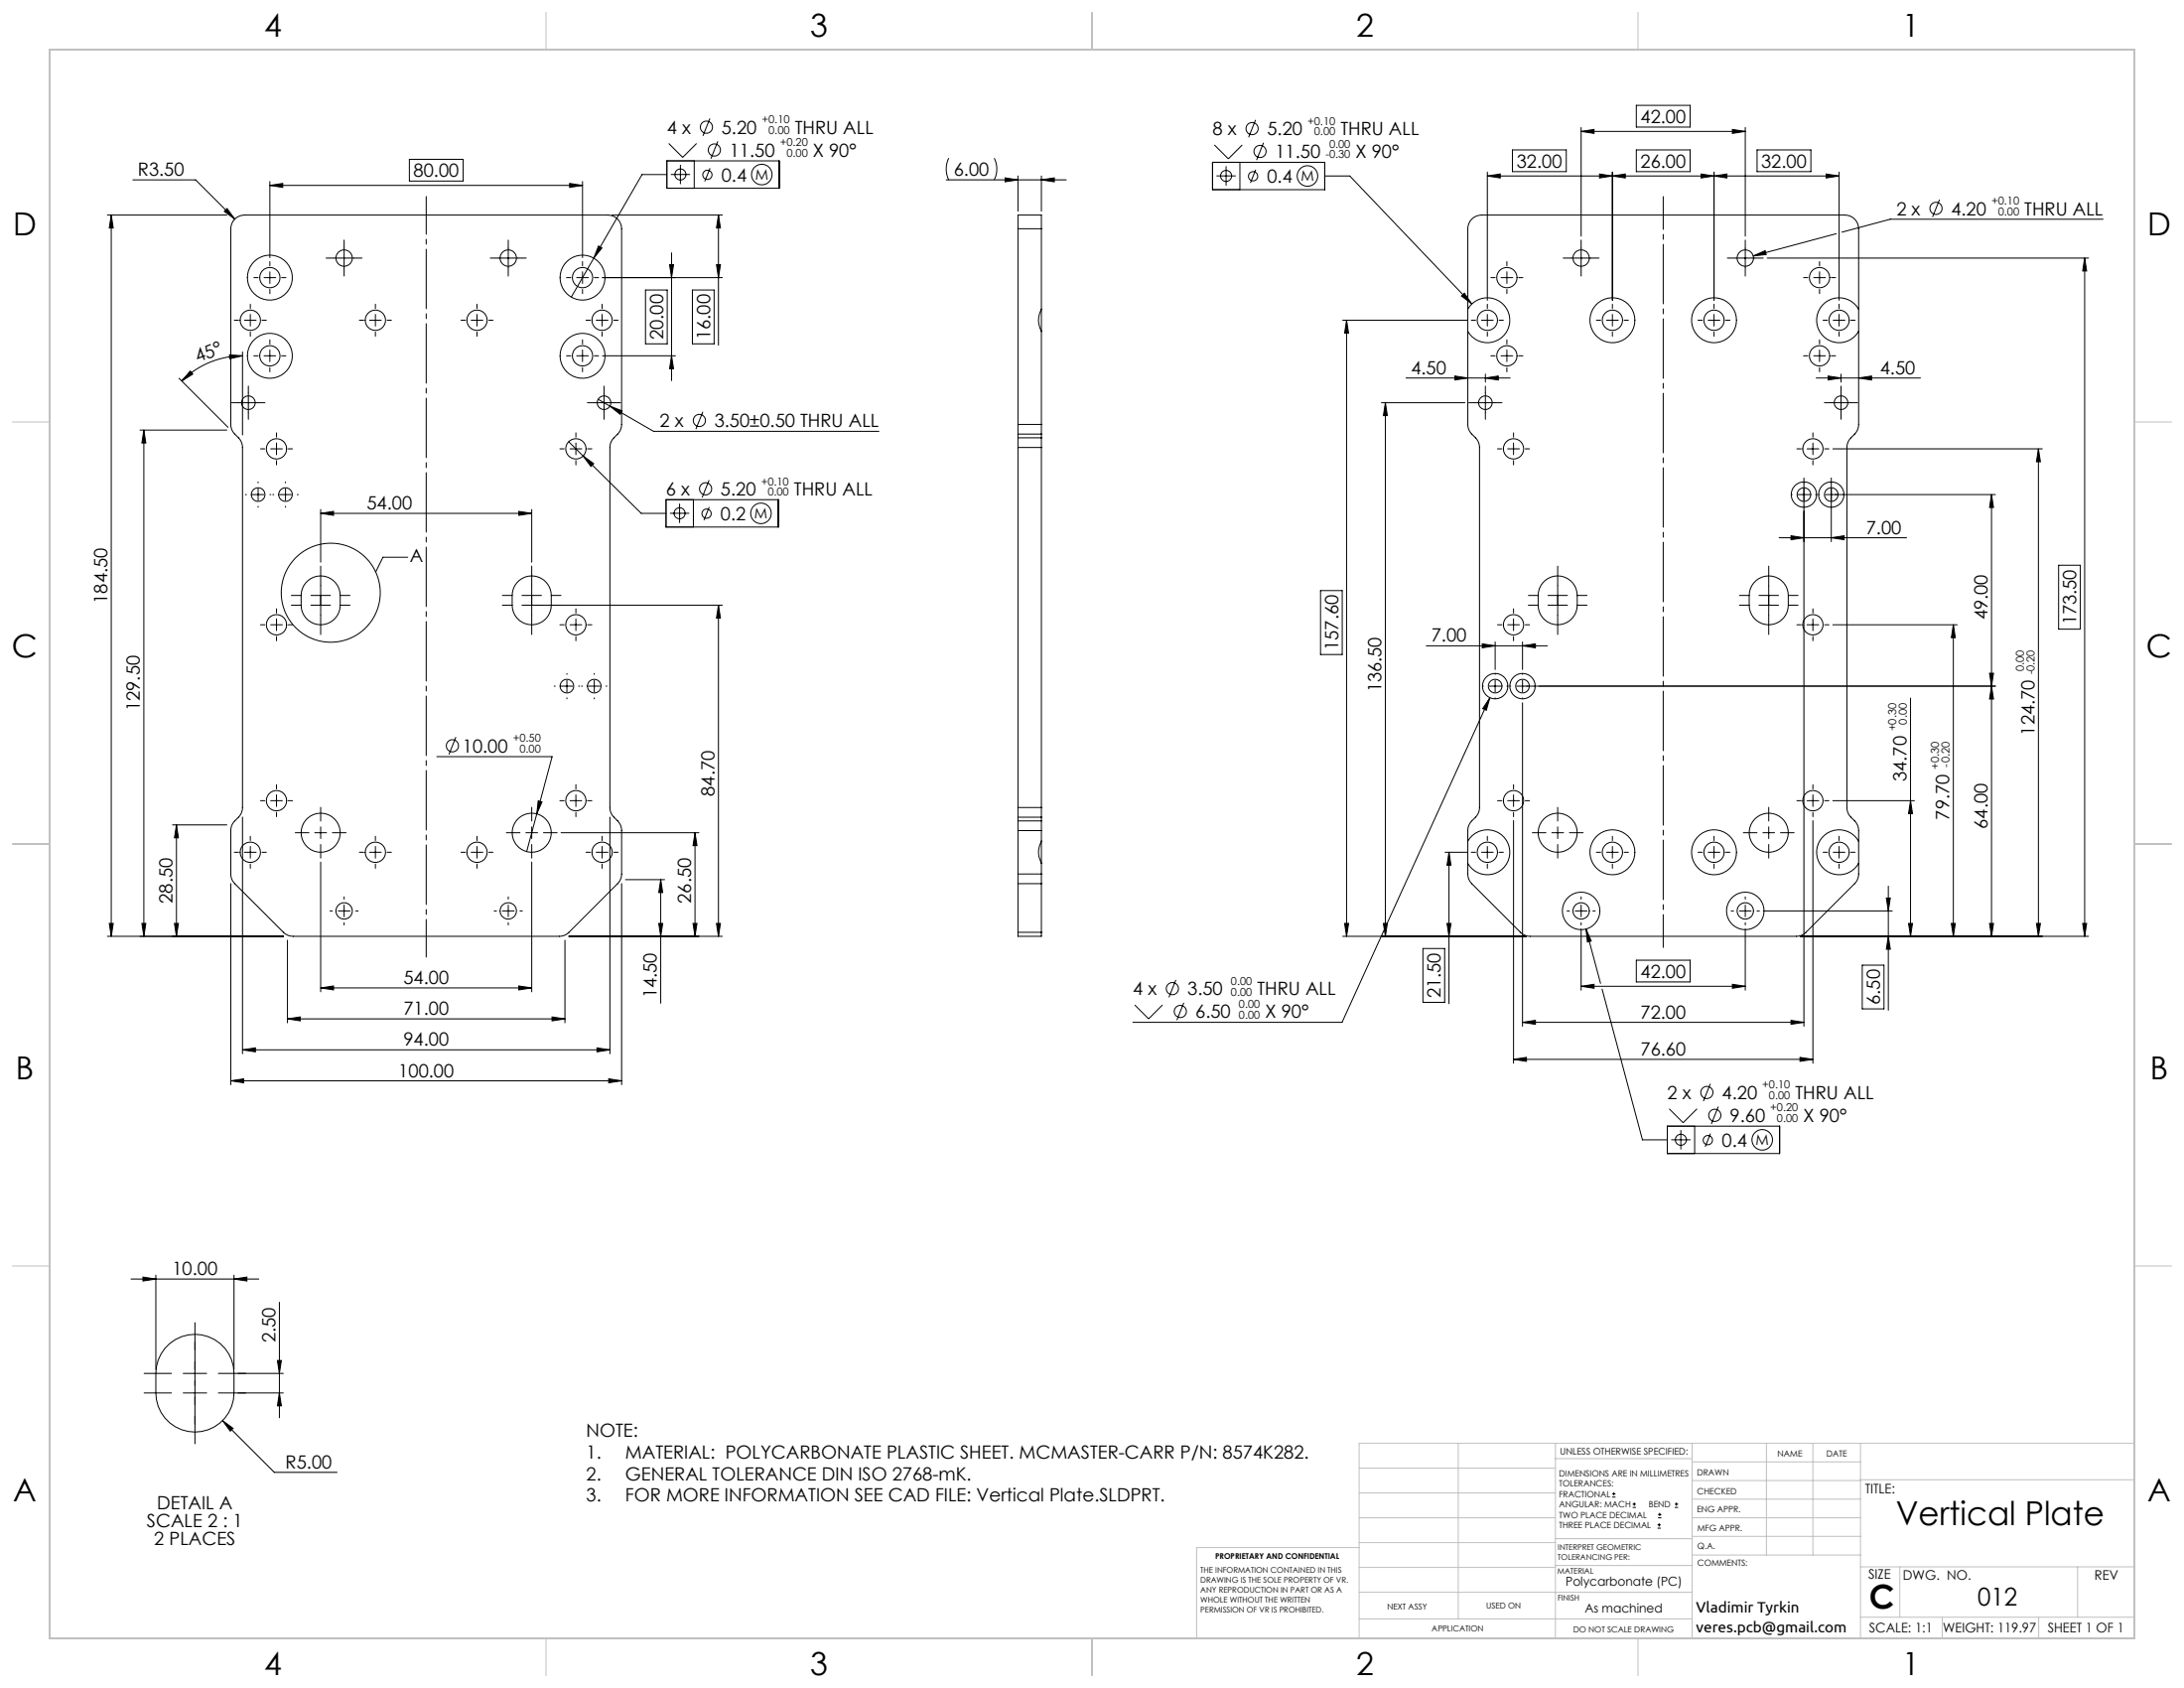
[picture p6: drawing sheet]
<svg xmlns="http://www.w3.org/2000/svg" width="559mm" height="432mm" viewBox="0 0 559 432" stroke-linecap="round" stroke-linejoin="round" font-family="sans-serif">
<g fill="none" stroke="#000" stroke-width=".25">
<path d="M171.1 36.7l3.6 3.6 3.5-3.6M181.6 30.3l-1.7 4.5M183.7 36.1l-1.8 4.5M310.7 37.1l3.6 3.5 3.5-3.5M321.3 30.7l-1.8 4.4M323.3 36.5l-1.8 4.5M387 38.4h13.7v5.5h-13.7zM404.6 33.6l3.3-.5v1zM404.6 32.6v27.8M404.6 33.6h42M418.7 27h13.7v5.5h-13.7zM418.7 38.4h13.7v5.5h-13.7z"/>
<path d="M443.2 33.1l3.4 .5-3.4 .5zM446.6 32.6v27.8M449.6 38.4h13.7v5.5h-13.7zM27.5 55h30.5M28.5 55l.5 3.3h-1zM28.5 55v184.5M34 46h16l10.1 10M58.1 53.3l2 2.7-2.7-1.9zM60.1 56a3.5 3.5 0 0 1 2.4-1h93a3.5 3.5 0 0 1 3.5 3.5v50.1a3.5 3.5 0 0 1-1 2.4l-.9 1a3.5 3.5 0 0 0-1.1 2.5v92.1a3.5 3.5 0 0 0 1.1 2.4l.9 1a3.5 3.5 0 0 1 1 2.5v11.1a3.5 3.5 0 0 1-1 2.4l-12.4 12.5a3.5 3.5 0 0 1-2.5 1h-68.1a3.5 3.5 0 0 1-2.5-1l-12.4-12.5a3.5 3.5 0 0 1-1.1-2.4v-11.1a3.5 3.5 0 0 1 1.1-2.5l.9-1a3.5 3.5 0 0 0 1-2.4v-92.1a3.5 3.5 0 0 0-1-2.5l-.9-1a3.5 3.5 0 0 1-1.1-2.4v-50.1a3.5 3.5 0 0 1 1.1-2.5zM69 47.4l3.3-.5v1zM69 46.4v19.5M69 47.4h80"/>
<path d="M104.7 40.8h13.8v5.5h-13.8zM145.7 46.9l3.3 .5-3.3 .5zM149 46.4v19.5M156.5 55h28.3M170.6 44.7h-6.3l-12.4 21.3M170.6 41.2h28.7v7h-28.7zM171.6 44.6h5M174.1 42.2v4.9M177.6 41.2v7M181.7 43l-1.4 3.4M183.8 55l.5 3.3h-1zM183.8 55v33.3"/>
<path d="M242.1 46h30.7M242.8 40.5a6.2 6.2 0 0 0 0 5.5M254.4 40.5a6.2 6.2 0 0 1 0 5.5M257.2 45.5l3.3 .5-3.3 .5zM260.5 45v9M260.5 58.5v-3.5h6v3.5M260.5 58.5v50.1M260.5 58.5h6M266.5 45v9M266.5 58.5v20.6M266.5 46l3.3-.5v1zM310.2 41.5h28.8v7h-28.8z"/>
<path d="M311.2 45h5M313.7 42.5v5M317.2 41.5v7M321.3 43.4l-1.4 3.4M339 45h6.4l31.2 32.8M380.6 45l3.3-.5v1zM380.6 45h90M380.6 44v32.8M409.3 44.5l3.3 .5-3.3 .5zM412.6 45l3.3-.5v1zM412.6 44v32.8M435.3 44.5l3.3 .5-3.3 .5z"/>
<path d="M438.6 45l3.3-.5v1zM438.6 44v32.8M467.3 44.5l3.3 .5-3.3 .5zM469.8 59.8l-21.2 5.7M470.6 44v32.8M496.2 51.1l-1.7 4.4M538.1 56.1h-54.5l-12.3 3.3M67.5 71h3M69 69.5v3M85.5 66h5M88 63.5v5M127.5 66h5"/>
<path d="M130 63.5v5M147.5 71h3M149 69.5v3M151.9 66l-5.7 10M153.1 62.9l.9 .5-2.1 2.6zM165.2 74.2h5.5v13.8h-5.5zM171.3 67.7h1l-.5 3.3zM171.8 64.7v32.7M177.2 74.2h5.5v13.8h-5.5zM183.3 67.7h1l-.5 3.3zM184.8 71h-30.7M266.5 79.1a5.8 5.8 0 0 0 0 5.7"/>
<path d="M266.5 79.1v5.7M373.9 75.7l.8-.7 1.9 2.8zM375.6 79.1a5.8 5.8 0 0 1 8.6-1.6 5.8 5.8 0 0 1 0 8.8 5.8 5.8 0 0 1-8.6-1.5M375.6 79.1v-20.6a3.5 3.5 0 0 1 3.5-3.5h93a3.5 3.5 0 0 1 3.5 3.5v20.6M375.6 79.1v5.7M384.1 71h3M385.6 69.5v3M402.1 66h5M404.6 63.5v5M444.1 66h5M446.6 63.5v5M448.6 65.5l3-1.4 .3 1z"/>
<path d="M452.2 66h82.2M464.1 71h3M465.6 69.5v3M475.6 79.1a5.8 5.8 0 0 0-8.7-1.6 5.8 5.8 0 0 0 0 8.8 5.8 5.8 0 0 0 8.7-1.5M475.6 79.1v5.7M533.4 66v173.5M533.4 66l.5 3.3h-1zM45.8 96.8l12.5 12.5M48.7 94.9l.6 .8-2.8 1.8zM58.7 90.8l3.3 .2-3.2 .8zM62 91a22 22 0 0 0-15.5 6.5M62 90v21.3"/>
<path d="M62.5 81.9h3M64 80.4v3M67.5 91h3M69 89.5v3M94.5 81.9h3M96 80.4v3M120.5 81.9h3M122 80.4v3M147.5 91h3M149 89.5v3M152.5 81.9h3M154 80.4v3"/>
<path d="M154.1 91h18.7M171.8 91l.5 3.3h-1zM266.5 84.8v23.8M343.5 81.9h32M344.5 81.9v157.6M344.5 81.9l.5 3.3h-1zM359.7 96.7h26.7M372.3 96.2l3.3 .5-3.3 .5zM375.6 84.8v23.8a3.5 3.5 0 0 0 1 2.4l.9 1a3.5 3.5 0 0 1 1.1 2.5v92.1a3.5 3.5 0 0 1-1.1 2.4l-.9 1a3.5 3.5 0 0 0-1 2.5v2.7M379.1 81.9h3M380.1 95.7v2.1M380.1 96.7l3.3-.5v1z"/>
<path d="M380.6 80.4v3M384.1 91h3M385.6 89.5v3M411.1 81.9h3M412.6 80.4v3M437.1 81.9h3M438.6 80.4v3M464.1 91h3M464.7 96.7h26.7M465.6 89.5v3M467.8 96.2l3.3 .5-3.3 .5zM469.1 81.9h3"/>
<path d="M470.6 80.4v3M471.1 95.7v2.1M475.6 84.8v23.8a3.5 3.5 0 0 1-1.1 2.4l-.9 1a3.5 3.5 0 0 0-1 2.5v92.1a3.5 3.5 0 0 0 1 2.4l.9 1a3.5 3.5 0 0 1 1.1 2.5v2.7M475.6 96.7l3.3-.5v1zM35.8 110h22.2M36.8 110v129.5M36.8 110l.5 3.3h-1zM61 103h5M63.5 100.5v5M69.2 114.8h3M70.7 113.3v3M145.5 113l3.7 3.6"/>
<path d="M145.8 114.8h3M147.3 113.3v3M149.2 116.6l2.7 2-.7 .7zM149.2 116.6l14.9 14.7h6.3M152 103h5M153 102.1l14.2 8.2h57.7M154.5 100.5v5M156.1 103.9l3.1 1.2-.5 .9zM179.8 105.3l-1.7 4.5M260.5 108.6v2.4M260.5 112v2.5M260.5 111v1"/>
<path d="M260.5 114.5v92.1M260.5 111h6M260.5 108.6h6M260.5 112h6M260.5 114.5h6M266.5 108.6v2.4M266.5 112v2.5M266.5 111v1M266.5 114.5v92.1M353.5 103h21.3M354.5 103v136.5M354.5 103l.5 3.3h-1z"/>
<path d="M377.6 103h5M380.1 100.5v5M385.8 114.8h3M387.3 113.3v3M462.4 114.8h3M463.9 113.3v3M468.6 103h5M469 114.8h53.6M471.1 100.5v5M521.6 114.8v124.7M521.6 114.8l.5 3.3h-1.1zM64.5 126.5h3"/>
<path d="M66 125v3M71.5 126.5h3M73 125v3M82 131.3l3.3-.5v1zM82 131.3h54M82 130.3v13.5M132.7 130.8l3.3 .5-3.3 .5zM136 130.3v13.5M170.4 127.8h28.7v7h-28.7zM171.4 131.3h5M173.9 128.8v5M177.4 127.8v7"/>
<path d="M181.4 122.8l-1.8 4.5M181.5 129.7l-1.4 3.4M455.2 137.6h32.6M458.3 137.1l3.3 .5-3.3 .5zM460.1 126.5h3M461.6 122.3v140.2M468.6 137.6l3.3-.5v1zM468.6 122.3v16.3M509.6 126.5l.5 3.3h-1.1zM509.6 126.5v113M510.6 126.5h-43.5M69.2 159.8h3"/>
<path d="M70.7 158.3v3M78.2 149.1a5 5 0 0 1 5.6-1.5 5 5 0 0 1 3.2 4.7 7.3 7.3 0 0 1-1.1 5.7 5 5 0 0 1-5.6 1.5 5 5 0 0 1-3.3-4.7 7.3 7.3 0 0 1 1.2-5.7zM79.5 154.8h5M82 152.3v5M104.3 142.5h-6.3l-1.9 3.8M132.2 149.1a5 5 0 0 1 5.6-1.5 5 5 0 0 1 3.2 4.7 7.3 7.3 0 0 1-1.1 5.7 5 5 0 0 1-5.6 1.5 5 5 0 0 1-3.3-4.7 7.3 7.3 0 0 1 1.2-5.7zM133.5 154.8h51.3M136 152.3v5M145.8 159.8h3M147.3 158.3v3M183.8 154.8v84.7M183.8 154.8l.5 3.3h-1z"/>
<path d="M337.9 151.1h5.5v16.3h-5.5zM385.8 159.8h3M387.3 158.3v3M394.7 149.1a5 5 0 0 1 5.6-1.5 5 5 0 0 1 3.3 4.7 7.3 7.3 0 0 1-1.2 5.7 5 5 0 0 1-5.6 1.5 5 5 0 0 1-3.2-4.7 7.3 7.3 0 0 1 1.1-5.7zM396.1 152.3h5M398.6 149.8v5M448.7 149.1a5 5 0 0 1 5.6-1.5 5 5 0 0 1 3.3 4.7 7.3 7.3 0 0 1-1.2 5.7 5 5 0 0 1-5.6 1.5 5 5 0 0 1-3.2-4.7 7.3 7.3 0 0 1 1.1-5.7zM450.1 152.3h5M452.6 149.8v5M462.4 159.8h3M463.9 158.3v3M469 159.8h31.8"/>
<path d="M499.8 159.8l.5 3.3h-1zM499.8 159.8v79.7M526.7 144.6h5.6v16.3h-5.6zM143.5 175.5h3M145 174v3M150.5 175.5h3M152 174v3M364.9 165.2h31M379.3 164.7l3.3 .5-3.3 .5zM381.1 175.5h3M381.2 178.5l-.9 3.2-.9-.4zM381.2 178.5l-37.8 83h-53.6"/>
<path d="M382.6 164.2v7.1M382.6 174v3M389.6 174v3M389.6 179.8v82.7M389.6 165.2l3.3-.5v1zM389.6 164.2v7.1M488.8 178.6v60.9M509 172.2h1.1l-.5 3.3zM509.6 175.5l.5 3.3h-1.1zM510.6 175.5h-122.5M111.8 193.6h29.5l-6.5 24.2M116.6 188.6l-1.7 4.4"/>
<path d="M44.1 211h13.9M45.1 211v28.5M45.1 211l.6 3.3h-1.1zM62 209v60.6M62.5 218h3M64 216.5v3M69.2 204.8h3M70.7 203.3v3M80.5 213h3M82 211.5v3M94.5 218h3M96 216.5v3"/>
<path d="M120.5 218h3M122 216.5v3M134.5 213h3M136 211.5v3M137.7 204.9l1 .2-1.4 3.1zM143.5 213h35.3M145.8 204.8h3M147.3 203.3v3M152.5 218h3M154 216.5v3M156 209v60.6M177.8 213l.5 3.3h-1z"/>
<path d="M177.8 213v26.5M260.5 210v2.5M260.5 206.6v2.4M260.5 209v1M260.5 212.5v11.1M260.5 212.5h6M260.5 210h6M260.5 209h6M260.5 206.6h6M266.5 215.2a5.8 5.8 0 0 0 0 5.7v2.7M266.5 210v2.5M266.5 215.2v5.7"/>
<path d="M266.5 206.6v2.4M266.5 209v1M266.5 212.5v2.7M369.7 218h5.8M370.7 218v38.8M370.7 218l.5 3.3h-1zM375.6 215.2a5.8 5.8 0 0 1 8.6-1.6 5.8 5.8 0 0 1 0 8.8 5.8 5.8 0 0 1-8.6-1.5M375.6 215.2v5.7M379.1 218h3M380.6 216.5v3M385.8 204.8h3M387.3 209.9v62.1"/>
<path d="M387.3 203.3v3M397.1 213h3M398.6 211.5v3M411.1 218h3M412.6 216.5v3M437.1 218h3M438.6 216.5v3M451.1 213h3M452.6 211.5v3M462.4 204.8h3M463.9 203.3v3M463.9 209.9v62.1"/>
<path d="M469 204.8h20.8M469.1 218h3M470.6 216.5v3M475.6 215.2a5.8 5.8 0 0 0-8.7-1.6 5.8 5.8 0 0 0 0 8.8 5.8 5.8 0 0 0 8.7-1.5M475.6 215.2v5.7M488.8 204.8l.5 3.3h-1zM27.5 239.5h45M28 236.2h1l-.5 3.3zM36.3 236.2h1l-.5 3.3zM44.6 236.2h1.1l-.6 3.3zM59 226v51.5M82 220.5v33.2"/>
<path d="M86.5 233h3M88 231.5v3M128.5 233h3M130 231.5v3M136 220.5v33.2M145.5 239.5h39.3M159 226v51.5M160 225h10.1M168.5 236.2h1.1l-.5 3.3zM169.1 225v31.6M169.1 225l.5 3.3h-1.1zM177.3 236.2h1l-.5 3.3z"/>
<path d="M183.3 236.2h1l-.5 3.3zM260.5 223.6v2.4M260.5 238.5v1h6v-1M260.5 226v12.5M260.5 223.6h6M260.5 226h6M260.5 238.5h6M266.5 223.6v2.4M266.5 226v12.5M343.5 239.5h47M344 236.2h1l-.5 3.3zM354 236.2h1l-.5 3.3z"/>
<path d="M370.2 236.2h1l-.5 3.3zM375.6 220.9v2.7a3.5 3.5 0 0 0 1 2.4l12.4 12.5a3.5 3.5 0 0 0 2.5 1h68.1a3.5 3.5 0 0 0 2.5-1l12.4-12.5a3.5 3.5 0 0 0 1.1-2.4v-2.7M403.1 233h3M404.6 237.6v15.7M404.6 231.5v3M405.8 237.7l1.3 3-.9 .3zM405.8 237.7l3.7 13.9M445.1 233h3M446.6 237.6v15.7M446.6 231.5v3M451.2 233h32.9M460.6 239.5h73.8"/>
<path d="M482.6 229.7h1.1l-.6 3.3zM483.1 239.5l.6 3.3h-1.1zM483.1 226.7v31.7M488.3 236.2h1l-.5 3.3zM499.3 236.2h1l-.5 3.3zM509 236.2h1.1l-.5 3.3zM521 236.2h1.1l-.5 3.3zM532.9 236.2h1l-.5 3.3zM73.5 240.5v21.1M82 252.7l3.3-.5v1zM82 252.7h54M132.7 252.2l3.3 .5-3.3 .5z"/>
<path d="M144.5 240.5v21.1M290.3 257.1l3.6 3.5 3.5-3.5M300.9 250.7l-1.8 4.4M302.9 256.5l-1.8 4.5M364.1 242.6h5.5v13.8h-5.5zM404.6 252.3l3.3-.5v1zM404.6 252.3h42M409.9 253l10.3 38.6h6.4M418.7 245.6h13.7v5.6h-13.7zM443.2 251.8l3.4 .5-3.4 .5zM476.5 246.9h5.5v11.2h-5.5zM59 276.5l3.3-.5v1z"/>
<path d="M59 276.5h100M62 268.6l3.3-.5v1zM62 268.6h94M73.5 260.6l3.3-.5v1zM73.5 260.6h71M141.2 260.1l3.3 .5-3.3 .5zM152.7 268.1l3.3 .5-3.3 .5zM155.7 276l3.3 .5-3.3 .5zM387.3 271h76.6M387.3 271l3.3-.5v1zM389.6 261.5l3.3-.5v1zM389.6 261.5h72"/>
<path d="M437.6 277.2l-1.8 4.5M458.3 261l3.3 .5-3.3 .5zM460.6 270.5l3.3 .5-3.3 .5zM426.6 288.1h28.7v7h-28.7zM427.1 283.6l3.5 3.6 3.6-3.6M427.6 291.6h4.9M430.1 289.1v4.9M433.6 288.1v7M437.6 290l-1.3 3.3M439.6 283.1l-1.7 4.4M33.5 327.2h32.7M36.6 326.7l3.3 .5-3.3 .5z"/>
<path d="M39.9 326.2v24.1M49.9 338.3v31M59.9 327.2l3.3-.5v1zM59.9 326.2v24.1M71.5 333.1v29.6M36.9 351.3h7M36.9 356.3h7M42.2 344.9a10 10 0 0 1 11.1-3 10 10 0 0 1 6.6 9.4v5a10 10 0 0 1-10 10 10 10 0 0 1-10-10v-5a10 10 0 0 1 2.3-6.4zM46.9 351.3h6M46.9 356.3h6M55.9 351.3h16.6M55.9 356.3h16.6"/>
<path d="M71 348h1l-.5 3.3zM71.5 356.3l.5 3.3h-1zM56.9 363.4l2.7 2-.7 .7zM56.9 363.4l13.3 13.2h16M412.5 383h.8M412.5 382.1h.8M412.9 381.7v.8M417.7 385.6h.9M417.7 384.8h.9M418.2 384.4v.8M424.1 390.9h.8M424.1 390.1h.8"/>
<path d="M424.2 388.3h.9M424.2 387.4h.9M424.5 389.7v.8M424.7 387v.8M428.5 385.6h.9M428.5 384.8h.9M428.9 384.4v.8"/>
<circle cx="180.7" cy="32.5" r="1.56"/>
<circle cx="182.8" cy="38.4" r="1.56"/>
<circle cx="320.4" cy="32.9" r="1.56"/>
<circle cx="322.4" cy="38.7" r="1.56"/>
<circle cx="174.1" cy="44.6" r="1.41"/>
<circle cx="181" cy="44.7" r="1.18"/>
<circle cx="194.9" cy="44.7" r="2.63"/>
<circle cx="313.7" cy="45" r="1.41"/>
<circle cx="320.6" cy="45.1" r="1.18"/>
<circle cx="334.5" cy="45" r="2.63"/>
<circle cx="495.3" cy="53.3" r="1.56"/>
<circle cx="69" cy="71" r="5.8"/>
<circle cx="69" cy="71" r="2.6"/>
<circle cx="88" cy="66" r="2.1"/>
<circle cx="130" cy="66" r="2.1"/>
<circle cx="149" cy="71" r="5.7"/>
<circle cx="149" cy="71" r="2.6"/>
<circle cx="385.6" cy="71" r="2.6"/>
<circle cx="404.6" cy="66" r="2.1"/>
<circle cx="446.6" cy="66" r="2.1"/>
<circle cx="465.6" cy="71" r="2.6"/>
<circle cx="64" cy="81.9" r="2.6"/>
<circle cx="69" cy="91" r="5.8"/>
<circle cx="69" cy="91" r="2.6"/>
<circle cx="96" cy="81.9" r="2.6"/>
<circle cx="122" cy="81.9" r="2.6"/>
<circle cx="149" cy="91" r="5.7"/>
<circle cx="149" cy="91" r="2.6"/>
<circle cx="154" cy="81.9" r="2.6"/>
<circle cx="380.6" cy="81.9" r="2.6"/>
<circle cx="385.6" cy="91" r="2.6"/>
<circle cx="412.6" cy="81.9" r="2.6"/>
<circle cx="412.6" cy="81.9" r="5.8"/>
<circle cx="438.6" cy="81.9" r="5.7"/>
<circle cx="438.6" cy="81.9" r="2.6"/>
<circle cx="465.6" cy="91" r="2.6"/>
<circle cx="470.6" cy="81.9" r="2.6"/>
<circle cx="63.5" cy="103" r="1.75"/>
<circle cx="70.7" cy="114.8" r="2.6"/>
<circle cx="147.3" cy="114.8" r="2.6"/>
<circle cx="154.5" cy="103" r="1.75"/>
<circle cx="178.9" cy="107.6" r="1.56"/>
<circle cx="380.1" cy="103" r="1.75"/>
<circle cx="387.3" cy="114.8" r="2.6"/>
<circle cx="463.9" cy="114.8" r="2.6"/>
<circle cx="471.1" cy="103" r="1.75"/>
<circle cx="66" cy="126.5" r="1.75"/>
<circle cx="73" cy="126.5" r="1.75"/>
<circle cx="173.9" cy="131.3" r="1.41"/>
<circle cx="180.5" cy="125" r="1.56"/>
<circle cx="180.8" cy="131.4" r="1.18"/>
<circle cx="194.7" cy="131.3" r="2.62"/>
<circle cx="461.6" cy="126.5" r="1.75"/>
<circle cx="461.6" cy="126.5" r="3.3"/>
<circle cx="468.6" cy="126.5" r="1.75"/>
<circle cx="468.6" cy="126.5" r="3.2"/>
<circle cx="70.7" cy="159.8" r="2.6"/>
<circle cx="84.6" cy="151.6" r="12.7"/>
<circle cx="147.3" cy="159.8" r="2.6"/>
<circle cx="387.3" cy="159.8" r="2.6"/>
<circle cx="463.9" cy="159.8" r="2.6"/>
<circle cx="145" cy="175.5" r="1.75"/>
<circle cx="152" cy="175.5" r="1.75"/>
<circle cx="382.6" cy="175.5" r="3.3"/>
<circle cx="382.6" cy="175.5" r="1.75"/>
<circle cx="389.6" cy="175.5" r="1.75"/>
<circle cx="389.6" cy="175.5" r="3.2"/>
<circle cx="115.8" cy="190.8" r="1.56"/>
<circle cx="64" cy="218" r="2.6"/>
<circle cx="70.7" cy="204.8" r="2.6"/>
<circle cx="82" cy="213" r="5"/>
<circle cx="96" cy="218" r="2.6"/>
<circle cx="122" cy="218" r="2.6"/>
<circle cx="136" cy="213" r="5"/>
<circle cx="147.3" cy="204.8" r="2.6"/>
<circle cx="154" cy="218" r="2.6"/>
<circle cx="380.6" cy="218" r="2.6"/>
<circle cx="387.3" cy="204.8" r="2.6"/>
<circle cx="398.6" cy="213" r="5"/>
<circle cx="412.6" cy="218" r="2.6"/>
<circle cx="412.6" cy="218" r="5.8"/>
<circle cx="438.6" cy="218" r="2.6"/>
<circle cx="438.6" cy="218" r="5.7"/>
<circle cx="452.6" cy="213" r="5"/>
<circle cx="463.9" cy="204.8" r="2.6"/>
<circle cx="470.6" cy="218" r="2.6"/>
<circle cx="88" cy="233" r="2.1"/>
<circle cx="130" cy="233" r="2.1"/>
<circle cx="404.6" cy="233" r="4.8"/>
<circle cx="404.6" cy="233" r="2.1"/>
<circle cx="446.6" cy="233" r="2.1"/>
<circle cx="446.6" cy="233" r="4.8"/>
<circle cx="300" cy="252.9" r="1.56"/>
<circle cx="302" cy="258.7" r="1.56"/>
<circle cx="436.7" cy="279.5" r="1.56"/>
<circle cx="430.1" cy="291.6" r="1.41"/>
<circle cx="437" cy="291.7" r="1.18"/>
<circle cx="438.8" cy="285.3" r="1.56"/>
<circle cx="450.9" cy="291.6" r="2.63"/>
</g>
<path d="M109 50.3v194.5" fill="none" stroke="#000" stroke-width=".25" stroke-dasharray="15.2 1.3 1.3 1.3" stroke-dashoffset="5.6"/>
<g fill="none" stroke="#000" stroke-width=".25" stroke-dasharray="15.2 1.3 1.3 1.3">
<path d="M64 78.9v-1.1M66 71h-1.1M69 68v-1.1M69 74v1.1M72 71h1.1M85.5 66h-2.1M88 63.5v-2.1M88 68.5v2.1M90.5 66h2.1M96 78.9v-1.1M122 78.9v-1.1M127.5 66h-2.1"/>
<path d="M130 63.5v-2.1M130 68.5v2.1M132.5 66h2.1M146 71h-1.1M149 68v-1.1M149 74v1.1M152 71h1.1M154 78.9v-1.1M380.6 78.9v-1.1M382.6 71h-1.1M385.6 68v-1.1M385.6 74v1.1"/>
<path d="M388.6 71h1.1M402.1 66h-2.1M404.6 63.5v-2.1M404.6 68.5v2.1M407.1 66h2.1M412.6 78.9v-1.1M438.6 78.9v-1.1M444.1 66h-2.1M446.6 63.5v-2.1M446.6 68.5v2.1M449.1 66h2.1M462.6 71h-1.1"/>
<path d="M465.6 68v-1.1M465.6 74v1.1M468.6 71h1.1M470.6 78.9v-1.1M61 81.9h-1.1M64 84.9v1.1M66 91h-1.1M67 81.9h1.1M69 88v-1.1M69 94v1.1M72 91h1.1M93 81.9h-1.1"/>
<path d="M96 84.9v1.1M99 81.9h1.1M119 81.9h-1.1M122 84.9v1.1M125 81.9h1.1M146 91h-1.1M149 88v-1.1M149 94v1.1M151 81.9h-1.1M152 91h1.1M154 84.9v1.1M157 81.9h1.1"/>
<path d="M377.6 81.9h-1.1M380.6 84.9v1.1M382.6 91h-1.1M383.6 81.9h1.1M385.6 88v-1.1M385.6 94v1.1M388.6 91h1.1M409.6 81.9h-1.1M412.6 84.9v1.1M415.6 81.9h1.1M435.6 81.9h-1.1M438.6 84.9v1.1"/>
<path d="M441.6 81.9h1.1M462.6 91h-1.1M465.6 88v-1.1M465.6 94v1.1M467.6 81.9h-1.1M468.6 91h1.1M470.6 84.9v1.1M473.6 81.9h1.1M61 103h-1.7M63.5 100.5v-1.7M63.5 105.5v1.8M66 103h1.8"/>
<path d="M67.7 114.8h-1.1M70.7 111.8v-1.1M70.7 117.8v1.1M73.7 114.8h1.1M144.3 114.8h-1.1M147.3 111.8v-1.1M147.3 117.8v1.1M150.3 114.8h1.1M152 103h-1.7M154.5 100.5v-1.7M154.5 105.5v1.8M157 103h1.8"/>
<path d="M377.6 103h-1.8M380.1 100.5v-1.7M380.1 105.5v1.8M382.6 103h1.7M384.3 114.8h-1.1M387.3 111.8v-1.1M387.3 117.8v1.1M390.3 114.8h1.1M460.9 114.8h-1.1M463.9 111.8v-1.1M463.9 117.8v1.1M466.9 114.8h1.1"/>
<path d="M468.6 103h-1.8M471.1 100.5v-1.7M471.1 105.5v1.8M473.6 103h1.7M63 126.5h-.2M66 123.5v-.2M66 129.5v.3M69 126.5h.3M70 126.5h-.2M73 123.5v-.2M73 129.5v.3M76 126.5h.3"/>
<path d="M458.6 126.5h-.3M461.6 123.5v-.2M461.6 129.5v.3M464.6 126.5h.2M465.6 126.5h-.3M468.6 123.5v-.2M468.6 129.5v.3M471.6 126.5h.2M67.7 159.8h-1.1M70.7 156.8v-1.1M73.7 159.8h1.1M77 154.8h-2.5"/>
<path d="M77 152.3h-2.5M82 149.8v-2.5M82 159.8v2.5M82 152.3v-2.5M82 152.3h-2.5M82 152.3v2.5M82 152.3h2.5M82 147.3v-2.5M82 157.3v2.5M87 154.8h2.5M87 152.3h2.5M131 154.8h-2.5"/>
<path d="M131 152.3h-2.5M136 149.8v-2.5M136 159.8v2.5M136 152.3v-2.5M136 152.3h-2.5M136 152.3v2.5M136 152.3h2.5M136 147.3v-2.5M136 157.3v2.5M141 154.8h2.5M141 152.3h2.5M144.3 159.8h-1.1"/>
<path d="M147.3 156.8v-1.1M150.3 159.8h1.1M384.3 159.8h-1.1M387.3 156.8v-1.1M390.3 159.8h1.1M393.6 152.3h-2.5M393.6 154.8h-2.5M398.6 157.3v2.5M398.6 147.3v-2.5M398.6 154.8v2.5M398.6 154.8h2.5M398.6 154.8v-2.5"/>
<path d="M398.6 154.8h-2.5M398.6 159.8v2.5M398.6 149.8v-2.5M403.6 152.3h2.5M403.6 154.8h2.5M447.6 152.3h-2.5M447.6 154.8h-2.5M452.6 157.3v2.5M452.6 147.3v-2.5M452.6 154.8v2.5M452.6 154.8h2.5M452.6 154.8v-2.5"/>
<path d="M452.6 154.8h-2.5M452.6 159.8v2.5M452.6 149.8v-2.5M457.6 152.3h2.5M457.6 154.8h2.5M460.9 159.8h-1.1M463.9 156.8v-1.1M466.9 159.8h1.1M70.7 162.8v1.1M142 175.5h-.2M145 172.5v-.2M145 178.5v.3"/>
<path d="M147.3 162.8v1.1M148 175.5h.3M149 175.5h-.2M152 172.5v-.2M152 178.5v.3M155 175.5h.3M379.6 175.5h-.3M382.6 172.5v-.2M382.6 178.5v.3M385.6 175.5h.2M386.6 175.5h-.3M387.3 162.8v1.1"/>
<path d="M389.6 172.5v-.2M389.6 178.5v.3M392.6 175.5h.2M463.9 162.8v1.1M61 218h-1.1M64 215v-1.1M67 218h1.1M67.7 204.8h-1.1M70.7 201.8v-1.1M70.7 207.8v1.1M73.7 204.8h1.1M79 213h-3.5"/>
<path d="M82 210v-3.5M82 216v3.5M85 213h3.5M93 218h-1.1M96 215v-1.1M99 218h1.1M119 218h-1.1M122 215v-1.1M125 218h1.1M133 213h-3.5M136 210v-3.5M136 216v3.5"/>
<path d="M139 213h3.5M144.3 204.8h-1.1M147.3 201.8v-1.1M147.3 207.8v1.1M150.3 204.8h1.1M151 218h-1.1M154 215v-1.1M157 218h1.1M377.6 218h-1.1M380.6 215v-1.1M383.6 218h1.1M384.3 204.8h-1.1"/>
<path d="M387.3 201.8v-1.1M387.3 207.8v1.1M390.3 204.8h1.1M395.6 213h-3.5M398.6 210v-3.5M398.6 216v3.5M401.6 213h3.5M409.6 218h-1.1M412.6 215v-1.1M415.6 218h1.1M435.6 218h-1.1M438.6 215v-1.1"/>
<path d="M441.6 218h1.1M449.6 213h-3.5M452.6 210v-3.5M452.6 216v3.5M455.6 213h3.5M460.9 204.8h-1.1M463.9 201.8v-1.1M463.9 207.8v1.1M466.9 204.8h1.1M467.6 218h-1.1M470.6 215v-1.1M473.6 218h1.1"/>
<path d="M64 221v1.1M85 233h-.6M88 230v-.6M88 236v.6M91 233h.6M96 221v1.1M122 221v1.1M127 233h-.6M130 230v-.6M130 236v.6M133 233h.6M154 221v1.1"/>
<path d="M380.6 221v1.1M401.6 233h-.6M404.6 230v-.6M404.6 236v.6M407.6 233h.6M412.6 221v1.1M438.6 221v1.1M443.6 233h-.6M446.6 230v-.6M446.6 236v.6M449.6 233h.6M470.6 221v1.1"/>
</g>
<path d="M425.6 242.4v-192.1" fill="none" stroke="#000" stroke-width=".25" stroke-dasharray="15.2 1.3 1.3 1.3" stroke-dashoffset="6.8"/>
<g fill="none" stroke="#c0c0c0" stroke-width=".25">
<path d="M139.7 3.2v9.5M279.4 3.2v9.5M419.1 3.2v9.5M3.2 107.9h9.5M546.1 107.9h9.5M3.2 215.9h9.5M546.1 215.9h9.5M3.2 323.8h9.5M546.1 323.8h9.5M347.8 375.6h50.2M373.1 369.2v44.9M398 369.2v49.9"/>
<path d="M398 373.1h34.9M432.9 369.2v49.9M432.9 378.7h43.1M432.9 374h43.1M452 369.2v28.6M463.9 369.2v28.6M476 369.2v49.9M476 378.5h70.1M546.1 369.2h-198.3v49.9M347.8 394.6h50.2M347.8 388.3h50.2M347.8 381.9h50.2"/>
<path d="M347.8 395.9h-41.6v23.2M398 393.6h35.1M432.9 383.5h43.1M432.9 388.3h43.1M432.9 393h43.1M433.1 397.8h42.9M139.7 419.1v9.5M279.4 419.1v9.5M347.8 414.1h85.1M347.8 401h50.2M347.8 407.3h50.2M398 407.3h34.9"/>
<path d="M398 400.5h35.1M419.1 419.1v9.5M476 413.7h70.1M476 400.8h70.1M486.1 400.8v12.9M496.9 413.7v5.4M521.6 413.7v5.4M531.6 400.8v12.9"/>
</g>
<path d="M12.7 12.7h533.4v406.4h-533.4z" fill="none" stroke="#c0c0c0" stroke-width=".5"/>
<g fill="#000">
<path d="M145.7 46.9l3.3 .5-3.3 .5zM69 47.4l3.3-.5v1zM266.5 46l3.3-.5v1zM257.2 45.5l3.3 .5-3.3 .5zM380.1 96.7l3.3-.5v1zM372.3 96.2l3.3 .5-3.3 .5zM460.6 270.5l3.3 .5-3.3 .5zM387.3 271l3.3-.5v1z"/>
<path d="M58.7 90.8l3.3 .2-3.2 .8zM48.7 94.9l.6 .8-2.8 1.8z"/>
<path d="M82 131.3l3.3-.5v1zM132.7 130.8l3.3 .5-3.3 .5zM153.1 62.9l-1.2 3.1 2.1-2.6zM149.2 116.6l2 2.7 .7-.7zM156.1 103.9l2.6 2.1 .5-.9zM405.8 237.7l.4 3.3 .9-.3zM373.9 75.7l2.7 2.1-1.9-2.8zM381.2 178.5l-1.8 2.8 .9 .4zM448.6 65.5l3.3-.4-.3-1zM56.9 363.4l2 2.7 .7-.7z"/>
<path d="M379.3 164.7l3.3 .5-3.3 .5zM389.6 165.2l3.3-.5v1z"/>
<path d="M509 172.2h1.1l-.5 3.3zM509.6 126.5l.5 3.3h-1.1z"/>
<path d="M45.1 211l.6 3.3h-1.1zM44.6 236.2h1.1l-.6 3.3zM36.8 110l.5 3.3h-1zM36.3 236.2h1l-.5 3.3zM183.8 154.8l.5 3.3h-1zM183.3 236.2h1l-.5 3.3zM171.3 67.7h1l-.5 3.3zM171.8 91l.5 3.3h-1zM177.8 213l.5 3.3h-1zM177.3 236.2h1l-.5 3.3zM354.5 103l.5 3.3h-1zM354 236.2h1l-.5 3.3zM533.4 66l.5 3.3h-1zM532.9 236.2h1l-.5 3.3zM482.6 229.7h1.1l-.6 3.3zM483.1 239.5l.6 3.3h-1.1zM370.7 218l.5 3.3h-1zM370.2 236.2h1l-.5 3.3zM344.5 81.9l.5 3.3h-1zM344 236.2h1l-.5 3.3zM509.6 175.5l.5 3.3h-1.1zM509 236.2h1.1l-.5 3.3zM488.8 204.8l.5 3.3h-1zM488.3 236.2h1l-.5 3.3zM521.6 114.8l.5 3.3h-1.1zM521 236.2h1.1l-.5 3.3zM499.8 159.8l.5 3.3h-1zM499.3 236.2h1l-.5 3.3z"/>
<path d="M28 236.2h1l-.5 3.3zM28.5 55l.5 3.3h-1zM168.5 236.2h1.1l-.5 3.3zM169.1 225l.5 3.3h-1.1zM183.3 67.7h1l-.5 3.3zM183.8 55l.5 3.3h-1z"/>
<path d="M132.7 252.2l3.3 .5-3.3 .5zM82 252.7l3.3-.5v1z"/>
<path d="M59 276.5l3.3-.5v1zM155.7 276l3.3 .5-3.3 .5z"/>
<path d="M62 268.6l3.3-.5v1zM152.7 268.1l3.3 .5-3.3 .5zM467.8 96.2l3.3 .5-3.3 .5zM475.6 96.7l3.3-.5v1z"/>
<path d="M73.5 260.6l3.3-.5v1zM141.2 260.1l3.3 .5-3.3 .5zM58.1 53.3l-.7 .8 2.7 1.9zM137.7 204.9l-.4 3.3 1.4-3.1zM404.6 252.3l3.3-.5v1zM443.2 251.8l3.4 .5-3.4 .5zM380.6 45l3.3-.5v1zM409.3 44.5l3.3 .5-3.3 .5zM412.6 45l3.3-.5v1zM435.3 44.5l3.3 .5-3.3 .5zM438.6 45l3.3-.5v1zM467.3 44.5l3.3 .5-3.3 .5zM458.3 137.1l3.3 .5-3.3 .5zM468.6 137.6l3.3-.5v1zM389.6 261.5l3.3-.5v1zM458.3 261l3.3 .5-3.3 .5zM404.6 33.6l3.3-.5v1zM443.2 33.1l3.4 .5-3.4 .5z"/>
<path d="M36.6 326.7l3.3 .5-3.3 .5zM59.9 327.2l3.3-.5v1z"/>
<path d="M71.5 356.3l.5 3.3h-1zM71 348h1l-.5 3.3z"/>
</g>
<g font-size="8.5">
<text x="485.1" y="390.1">Vertical Plate</text>
<text x="478.3" y="411.4">C</text>
</g>
<g font-size="8.1">
<text x="67.6" y="9.3">4</text>
<text x="207.3" y="9.3">3</text>
<text x="347" y="9.3">2</text>
<text x="486.7" y="9.3">1</text>
<text x="3.3" y="60.1">D</text>
<text x="549.4" y="60.1">D</text>
<text x="3" y="168">C</text>
<text x="549.1" y="168">C</text>
<text x="4" y="276">B</text>
<text x="550.1" y="276">B</text>
<text x="3.3" y="383.9">A</text>
<text x="549.4" y="383.9">A</text>
<text x="67.6" y="428.4">4</text>
<text x="207.3" y="428.4">3</text>
<text x="347" y="428.4">2</text>
<text x="486.7" y="428.4">1</text>
</g>
<text font-size="6.3" x="506" y="410.7">012</text>
<g font-size="4.7">
<text x="170.6" y="34.2">4 x</text>
<text x="184.6" y="34.2">5.20</text>
<text x="203.4" y="34.2">THRU ALL</text>
<text x="310.2" y="34.6">8 x</text>
<text x="324.2" y="34.6">5.20</text>
<text x="343" y="34.6">THRU ALL</text>
<text x="419.7" y="31.5">42.00</text>
<text x="186.6" y="40.1">11.50</text>
<text x="208" y="40.1">X 90°</text>
<text x="326.3" y="40.5">11.50</text>
<text x="346.8" y="40.5">X 90°</text>
<text x="35.3" y="45">R3.50</text>
<text x="105.8" y="45.3">80.00</text>
<text x="184.6" y="46.4">0.4</text>
<text x="244" y="45">6.00</text>
<text x="324.2" y="46.8">0.4</text>
<text x="388" y="42.9">32.00</text>
<text x="419.7" y="42.9">26.00</text>
<text x="450.6" y="42.9">32.00</text>
<text x="485.2" y="55">2 x</text>
<text x="499.2" y="55">4.20</text>
<text x="518" y="55">THRU ALL</text>
<text x="169.7" y="86.9" transform="rotate(-90 169.7 86.9)">20.00</text>
<text x="181.7" y="86.9" transform="rotate(-90 181.7 86.9)">16.00</text>
<text x="50.6" y="92.8" transform="rotate(-21 50.6 92.8)">45°</text>
<text x="361" y="95.7">4.50</text>
<text x="481" y="95.7">4.50</text>
<text x="168.8" y="109.3">2 x</text>
<text x="182.8" y="109.3">3.50±0.50 THRU ALL</text>
<text x="93.8" y="130.3">54.00</text>
<text x="170.4" y="126.8">6 x</text>
<text x="184.4" y="126.8">5.20</text>
<text x="203.2" y="126.8">THRU ALL</text>
<text x="184.4" y="133.1">0.2</text>
<text x="477.5" y="136.5">7.00</text>
<text x="104.8" y="143.8">A</text>
<text x="27.5" y="154.4" transform="rotate(-90 27.5 154.4)">184.50</text>
<text x="508.5" y="158.6" transform="rotate(-90 508.5 158.6)">49.00</text>
<text x="531.3" y="159.9" transform="rotate(-90 531.3 159.9)">173.50</text>
<text x="342.4" y="166.4" transform="rotate(-90 342.4 166.4)">157.60</text>
<text x="366.2" y="164.2">7.00</text>
<text x="353.4" y="177.2" transform="rotate(-90 353.4 177.2)">136.50</text>
<text x="35.8" y="181.9" transform="rotate(-90 35.8 181.9)">129.50</text>
<text x="520.5" y="188.1" transform="rotate(-90 520.5 188.1)">124.70</text>
<text x="118.3" y="192.5">10.00</text>
<text x="182.8" y="203.7" transform="rotate(-90 182.8 203.7)">84.70</text>
<text x="487.8" y="199.9" transform="rotate(-90 487.8 199.9)">34.70</text>
<text x="498.8" y="209.7" transform="rotate(-90 498.8 209.7)">79.70</text>
<text x="508.5" y="212.1" transform="rotate(-90 508.5 212.1)">64.00</text>
<text x="44.1" y="231.1" transform="rotate(-90 44.1 231.1)">28.50</text>
<text x="176.8" y="231.1" transform="rotate(-90 176.8 231.1)">26.50</text>
<text x="103.2" y="251.7">54.00</text>
<text x="419.7" y="250.2">42.00</text>
<text x="168" y="255.3" transform="rotate(-90 168 255.3)">14.50</text>
<text x="289.8" y="254.6">4 x</text>
<text x="303.8" y="254.6">3.50</text>
<text x="321.7" y="254.6">THRU ALL</text>
<text x="368.6" y="255.3" transform="rotate(-90 368.6 255.3)">21.50</text>
<text x="481" y="257" transform="rotate(-90 481 257)">6.50</text>
<text x="103.2" y="259.6">71.00</text>
<text x="305.9" y="260.5">6.50</text>
<text x="323.7" y="260.5">X 90°</text>
<text x="419.7" y="260.5">72.00</text>
<text x="103.2" y="267.5">94.00</text>
<text x="419.7" y="270">76.60</text>
<text x="101.9" y="275.5">100.00</text>
<text x="426.6" y="281.2">2 x</text>
<text x="440.6" y="281.2">4.20</text>
<text x="459.3" y="281.2">THRU ALL</text>
<text x="442.6" y="287">9.60</text>
<text x="461.4" y="287">X 90°</text>
<text x="440.6" y="293.3">0.4</text>
<text x="44.1" y="326.2">10.00</text>
<text x="70.5" y="343.5" transform="rotate(-90 70.5 343.5)">2.50</text>
<text x="150" y="367.6">NOTE:</text>
<text x="73.1" y="375.6">R5.00</text>
<text x="150" y="373.1">1.</text>
<text x="160" y="373.1">MATERIAL: POLYCARBONATE PLASTIC SHEET. MCMASTER-CARR P/N: 8574K282.</text>
<text x="150" y="378.6">2.</text>
<text x="160" y="378.6">GENERAL TOLERANCE DIN ISO 2768-mK.</text>
<text x="40.2" y="386.1">DETAIL A</text>
<text x="150" y="384.1">3.</text>
<text x="160" y="384.1">FOR MORE INFORMATION SEE CAD FILE: Vertical Plate.SLDPRT.</text>
<text x="37.6" y="390.6">SCALE 2 : 1</text>
<text x="39.4" y="395.1">2 PLACES</text>
</g>
<g font-size="3.9">
<text x="434" y="412.6">Vladimir Tyrkin</text>
<text x="434" y="417.6">veres.pcb@gmail.com</text>
</g>
<g font-size="3.7">
<text x="193.2" y="46">M</text>
<text x="332.8" y="46.3">M</text>
<text x="193" y="132.6">M</text>
<text x="449.2" y="292.9">M</text>
</g>
<g font-size="3.4">
<text x="477.2" y="381.9">TITLE:</text>
<text x="478.1" y="404">SIZE</text>
<text x="486.9" y="404">DWG. NO.</text>
<text x="535.9" y="404.1">REV</text>
<text x="478.2" y="417.6">SCALE: 1:1</text>
<text x="497.1" y="417.7">WEIGHT: 119.97</text>
<text x="523.9" y="417.6">SHEET 1 OF 1</text>
</g>
<g font-size="3.2">
<text x="400.6" y="405.7">Polycarbonate (PC)</text>
<text x="405.5" y="412.5">As machined</text>
</g>
<g font-size="2.8">
<text x="195" y="31.6">+0.10</text>
<text x="196.7" y="34.3">0.00</text>
<text x="334.6" y="31.9">+0.10</text>
<text x="336.3" y="34.7">0.00</text>
<text x="199.6" y="37.4">+0.20</text>
<text x="201.3" y="40.1">0.00</text>
<text x="339.2" y="40.5">-0.30</text>
<text x="340.1" y="37.8">0.00</text>
<text x="509.6" y="52.3">+0.10</text>
<text x="511.3" y="55.1">0.00</text>
<text x="194.7" y="124.1">+0.10</text>
<text x="196.4" y="126.8">0.00</text>
<text x="517.9" y="171.7" transform="rotate(-90 517.9 171.7)">0.00</text>
<text x="520.6" y="172.6" transform="rotate(-90 520.6 172.6)">-0.20</text>
<text x="487.9" y="185.3" transform="rotate(-90 487.9 185.3)">0.00</text>
<text x="131.3" y="189.8">+0.50</text>
<text x="485.1" y="187" transform="rotate(-90 485.1 187)">+0.30</text>
<text x="133" y="192.5">0.00</text>
<text x="496.1" y="196.8" transform="rotate(-90 496.1 196.8)">+0.30</text>
<text x="498.8" y="196.4" transform="rotate(-90 498.8 196.4)">-0.20</text>
<text x="314.9" y="251.9">0.00</text>
<text x="314.9" y="254.7">0.00</text>
<text x="317" y="257.8">0.00</text>
<text x="317" y="260.5">0.00</text>
<text x="450.9" y="278.5">+0.10</text>
<text x="452.6" y="281.2">0.00</text>
<text x="453" y="284.3">+0.20</text>
<text x="454.7" y="287.1">0.00</text>
</g>
<text font-size="2.4" x="399.2" y="372.1">UNLESS OTHERWISE SPECIFIED:</text>
<g font-size="2.2">
<text x="398.9" y="377.7">DIMENSIONS ARE IN MILLIMETRES</text>
<text x="434.2" y="377.3">DRAWN</text>
<text x="454.8" y="372.5">NAME</text>
<text x="467.3" y="372.6">DATE</text>
<text x="398.9" y="380.3">TOLERANCES:</text>
<text x="398.9" y="383">FRACTIONAL</text>
<text x="434.3" y="382.2">CHECKED</text>
<text x="398.9" y="385.6">ANGULAR: MACH</text>
<text x="398.9" y="388.3">TWO PLACE DECIMAL</text>
<text x="421.9" y="385.6">BEND</text>
<text x="434.2" y="386.9">ENG APPR.</text>
<text x="398.9" y="390.9">THREE PLACE DECIMAL</text>
<text x="434.3" y="391.6">MFG APPR.</text>
<text x="434.3" y="396.3">Q.A.</text>
<text x="434.3" y="400.5">COMMENTS:</text>
</g>
<g font-size="2.1">
<text x="354.9" y="411.6">NEXT ASSY</text>
<text x="380.3" y="411.6">USED ON</text>
<text x="366.3" y="417.4">APPLICATION</text>
<text x="402.5" y="417.5">DO NOT SCALE DRAWING</text>
</g>
<g font-size="2">
<text x="310.9" y="398.8">PROPRIETARY AND CONFIDENTIAL</text>
<text x="398.6" y="396.5">INTERPRET GEOMETRIC</text>
<text x="398.6" y="399">TOLERANCING PER:</text>
<text x="307.2" y="402.4">THE INFORMATION CONTAINED IN THIS</text>
<text x="307.2" y="404.9">DRAWING IS THE SOLE PROPERTY OF VR.</text>
<text x="307.2" y="407.5">ANY REPRODUCTION IN PART OR AS A</text>
<text x="398.5" y="402.6">MATERIAL</text>
<text x="307.2" y="410">WHOLE WITHOUT THE WRITTEN</text>
<text x="307.2" y="412.5">PERMISSION OF VR IS PROHIBITED.</text>
<text x="398.5" y="409.4">FINISH</text>
</g>
</svg>
